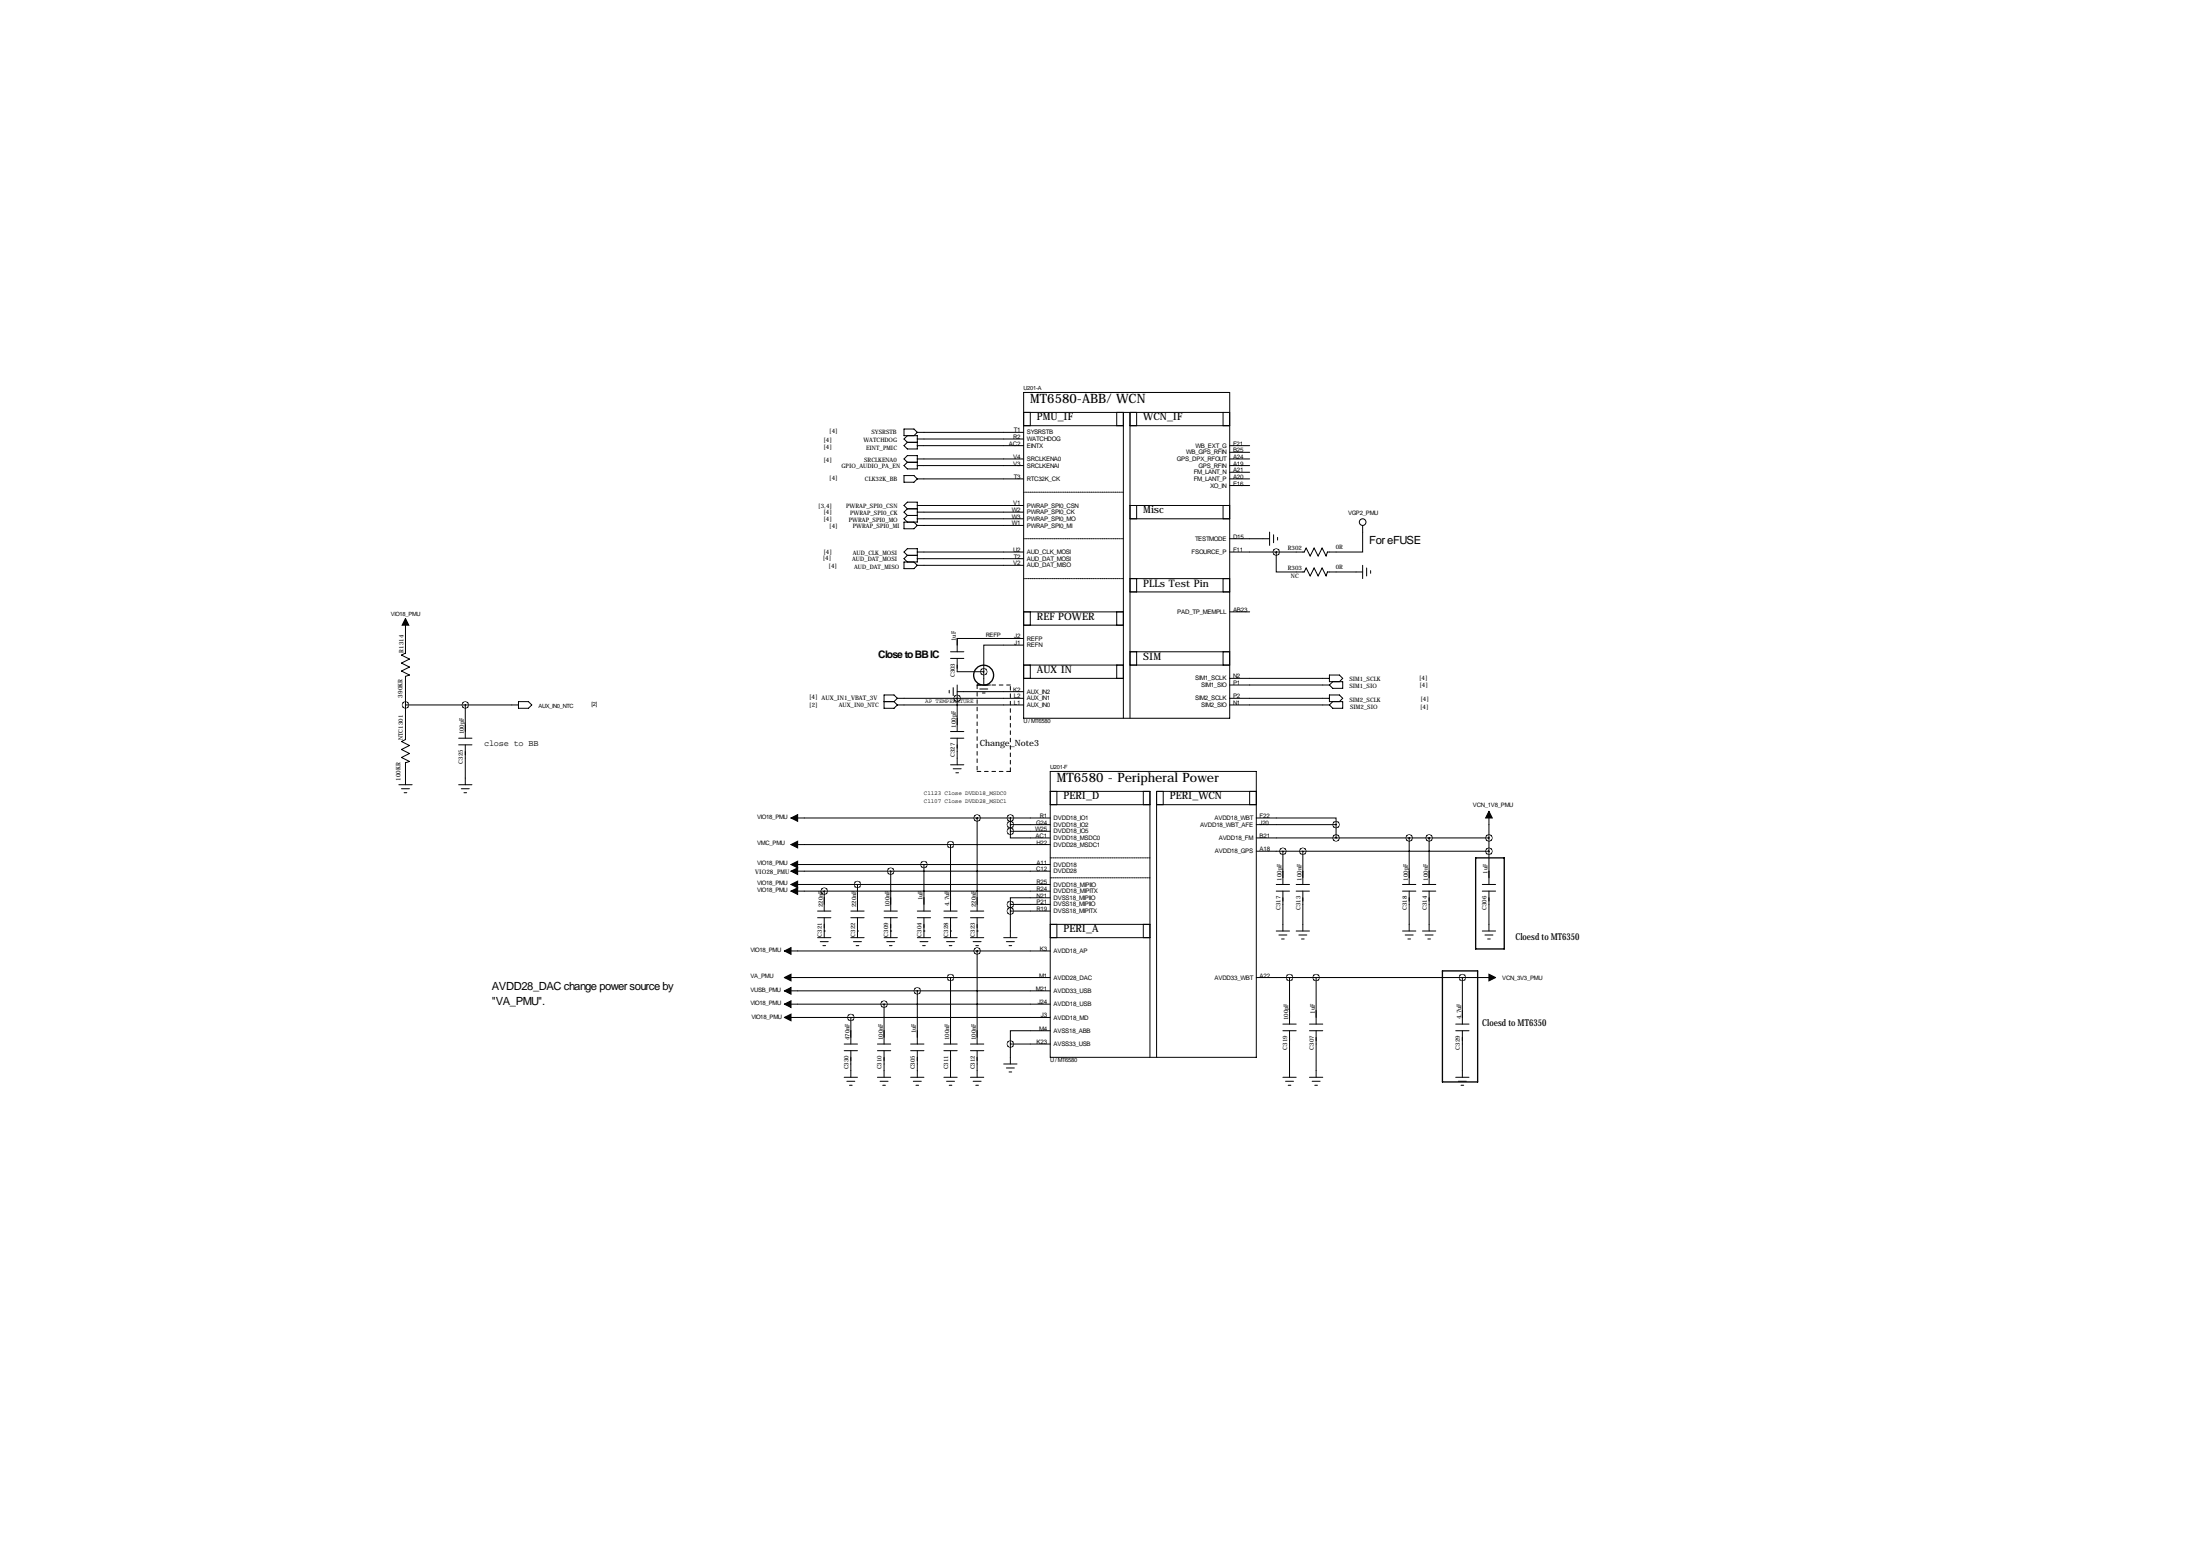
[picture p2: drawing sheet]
<svg xmlns="http://www.w3.org/2000/svg" width="841mm" height="594mm" viewBox="0 0 841 594" stroke-linecap="round" stroke-linejoin="round" font-family="sans-serif">
<g fill="none" stroke="#000" stroke-width=".51">
<path d="M563.9 327.7h10.9v34.8h-10.9zM551.2 370.9h13.4v42.4h-13.4z"/>
<circle cx="375.9" cy="257.9" r="3.8"/>
</g>
<path d="M373.4 261.7v33M386.1 261.7h-12.7M373.4 294.7h12.7M386.1 294.7v-33" fill="none" stroke="#000" stroke-width=".38" stroke-dasharray="1.4 1.4"/>
<g fill="none" stroke="#000" stroke-width=".38">
<path d="M391.2 149.9h78.7v124.5h-78.7zM391.2 157.6h78.7M393.7 157.6v5M426.7 157.6v5M429.3 157.6v116.8M431.8 157.6v116.8M434.3 157.6v5M467.4 157.6v5M345.4 175.3l1.3-1.2h3.8v5h-3.8l-1.3-1.2 1.3-1.3zM346.7 166.4l-1.3 1.3 1.3 1.3M346.7 169h3.8M346.7 176.6h3.8"/>
<path d="M350.5 165.2h40.7M350.5 167.7h40.7M350.5 175.3h40.7M350.5 177.9h40.7M350.5 170.3h40.7M350.5 165.2l-1.3-1.3h-3.8v2.5h5.1v5.1h-3.8l-1.3-1.2 1.3-1.3M350.5 165.2l-1.3 1.2M391.2 162.6h38.1M431.8 162.6h38.1M469.9 175.3h7.6M469.9 177.9h7.6M469.9 172.8h7.6"/>
<path d="M469.9 170.3h7.6M345.4 181.7h3.8l1.3 1.3-1.3 1.2h-3.8zM346.7 194.4l-1.3-1.3 1.3-1.3h3.8v7.7h-5.1v2.5h3.8l1.3-1.3M346.7 194.4h3.8M346.7 194.4l-1.3 1.3 1.3 1.2M346.7 196.9h3.8M346.7 196.9l-1.3 1.3 1.3 1.3M349.2 199.5l1.3 1.2M350.5 193.1h40.7M350.5 198.2h40.7M350.5 183h40.7M350.5 195.7h40.7"/>
<path d="M431.8 193.1h38.1M431.8 198.2h38.1M434.3 193.1v5.1M467.4 193.1v5.1M469.9 183h7.6M469.9 180.4h7.6M469.9 185.5h7.6M346.7 212.2l-1.3-1.3 1.3-1.3h3.8v5.1h-5.1v2.5h3.8l1.3-1.2M346.7 212.2h3.8M346.7 212.2l-1.3 1.2 1.3 1.3M349.2 214.7l1.3 1.3M350.5 200.7h40.7"/>
<path d="M350.5 210.9h40.7M350.5 213.4h40.7M350.5 216h40.7M469.9 205.8h15.2M485.1 203.3v5.1M486.7 204.3v3M487.7 210.9v7.6h10.6l.8-1.5 1.5 3 1.6-3 1.5 3 1.5-3 1.5 3 .5-1.5h13.5M488.2 205.3v1M520.7 200.7v10.2h-13.5l-.5 1.5-1.5-3-1.5 3-1.5-3-1.6 3-1.5-3-.8 1.5h-28.4M520.7 216v5.1M522.2 217v3M523.7 218v1"/>
<path d="M154.9 236.3v13.2l-1.5 .8 3.1 1.5-3.1 1.5 3.1 1.5-3.1 1.6 3.1 1.5-1.6 .5v24.1l-1.5 .8 3.1 1.5-3.1 1.5 3.1 1.6-3.1 1.5 3.1 1.5-1.6 .5v8.4M391.2 233.8h38.1M391.2 238.8h38.1M393.7 233.8v5M426.7 233.8v5M431.8 226.1h38.1M431.8 221.1h38.1M434.3 221.1v5M467.4 221.1v5M469.9 233.8h7.6M363.2 249h5.1M363.2 251.5h5.1"/>
<path d="M365.8 251.5v5.1h10.1M375.9 256.6v5.1M391.2 246.5h-15.3v10.1M391.2 259.2h38.1M391.2 254.1h38.1M391.2 243.9h-25.4v5.1M393.7 254.1v5.1M426.7 254.1v5.1M431.8 254.1h38.1M431.8 249h38.1M434.3 249v5.1M467.4 249v5.1"/>
<path d="M469.9 259.2h38.1M154.9 269.3h43.2M177.8 269.3v12.7M198.1 268h3.8l1.3 1.3-1.3 1.3h-3.8zM337.8 268h3.8M341.6 268l1.3 1.3M342.9 266.8h48.3M342.9 269.3h48.3M342.9 266.8l-1.3-1.3h-3.8v5.1h3.8l1.3-1.3M342.9 266.8l-1.3 1.2M362.7 263.7v1M363.2 279.5h5.1"/>
<path d="M364.2 262.7v3.1M365.8 264.2h25.4M365.8 261.7v17.8M373.4 261.7h5.1M374.4 263.2h3M375.4 264.7h1M469.9 266.8h38.1M469.9 269.3h38.1M469.9 261.7h38.1M509.3 260.4l-1.3 1.3M509.3 268l-1.3 1.3M511.8 268l1.3-1.2-1.3-1.3h-3.8v2.5h5.1v2.6h-3.8l-1.3-1.3"/>
<path d="M511.8 260.4l1.3-1.2-1.3-1.3h-3.8v2.5h5.1v2.6h-3.8l-1.3-1.3M152.4 299.8h5.1M175.3 284.6h5M175.3 282h5M175.3 299.8h5M177.8 284.6v15.2M363.2 282h5.1M363.2 292.2h5.1M364.2 293.7h3.1M365.3 295.2h1M365.8 282v10.2M401.3 294.7h78.8v109.2h-78.8z"/>
<path d="M153.4 301.3h3.1M154.4 302.8h1M176.3 301.3h3M177.3 302.8h1M302.3 312.5h99M373.4 312.5v35.6M386.1 317.6v2.5h15.2M386.1 315h15.2M386.1 317.6h15.2M386.1 312.5v5.1M401.3 302.3h38.1v101.6M401.3 307.4h38.1"/>
<path d="M403.9 302.3v5.1M436.9 302.3v5.1M442 307.4h38.1M444.5 302.3v5.1M477.5 302.3v5.1M480.1 312.5h30.4v2.5M480.1 302.3h-38.1v101.6M480.1 315h30.4M510.5 315v5.1M569 310v27.9M302.3 337.9h99M302.3 330.3h99"/>
<path d="M302.3 332.8h99M302.3 322.7h99M327.7 337.9v10.2M340.4 332.8v15.3M353.1 330.3v17.8M363.2 322.7v25.4M480.1 320.1h88.9M480.1 325.2h88.9M487.7 337.9h5.1M490.2 325.2v12.7M495.3 337.9h5.1M497.8 325.2v12.7"/>
<path d="M535.9 337.9h5.1M538.5 320.1v17.8M543.6 337.9h5M546.1 320.1v17.8M566.4 337.9h5.1M302.3 340.4h99M312.4 350.6h5.1M312.4 348.1h5.1M312.4 358.2h5.1M313.4 359.7h3.1M315 355.7h.1M315 340.4v7.7"/>
<path d="M315 350.6v7.6M325.1 350.6h5.1M325.1 348.1h5.1M325.1 358.2h5.1M326.1 359.7h3.1M327.7 355.7h.1M327.7 350.6v7.6M337.8 350.6h5.1M337.8 348.1h5.1M337.8 358.2h5.1M338.8 359.7h3.1M340.4 355.7h.1"/>
<path d="M340.4 350.6v7.6M350.5 350.6h5.1M350.5 348.1h5.1M350.5 358.2h5.1M351.5 359.7h3.1M353.1 355.7h.1M353.1 350.6v7.6M360.7 350.6h5.1M360.7 348.1h5.1M360.7 358.2h5.1M361.7 359.7h3M363.2 355.7h.1"/>
<path d="M363.2 350.6v7.6M370.8 350.6h5.1M370.8 348.1h5.1M370.8 358.2h5.1M371.9 359.7h3M373.4 355.7h.1M373.4 350.6v7.6M383.5 358.2h5.1M384.6 359.7h3M386.1 348.1h15.2M386.1 345.5h15.2M386.1 345.5v12.7"/>
<path d="M401.3 343h-15.2v2.5M401.3 353.1h38.1M401.3 358.2h38.1M403.9 353.1v5.1M436.9 353.1v5.1M487.7 340.4h5.1M487.7 355.7h5.1M488.7 357.2h3M489.7 358.7h1M490.2 340.4v15.3M495.3 340.4h5.1M495.3 355.7h5.1"/>
<path d="M496.3 357.2h3.1M497.3 358.7h1M497.8 340.4v15.3M535.9 340.4h5.1M535.9 355.7h5.1M537 357.2h3M538 358.7h1M538.5 340.4v15.3M543.6 340.4h5M543.6 355.7h5M544.6 357.2h3M545.6 358.7h1"/>
<path d="M546.1 340.4v15.3M566.4 340.4h5.1M566.4 355.7h5.1M567.4 357.2h3.1M568.5 358.7h1M569 340.4v15.3M299.7 373.5h101.6M299.7 378.5h101.6M299.7 363.3h101.6M314.5 361.3h1M327.2 361.3h1M339.9 361.3h1"/>
<path d="M350.5 378.5v20.4M352.6 361.3h1M362.7 361.3h1M363.2 373.5v25.4M372.9 361.3h1M373.4 363.3v35.6M385.6 361.3h1M480.1 373.5h91.4M492.8 373.5v17.7M502.9 373.5v17.7M558.8 373.5v17.7M299.7 383.6h101.6"/>
<path d="M299.7 388.7h101.6M322.6 398.9h5.1M325.1 388.7v10.2M335.3 398.9h5.1M337.8 383.6v15.3M348 398.9h5.1M360.7 398.9h5.1M370.8 398.9h5.1M386.1 398.9h15.2M386.1 398.9v7.6M401.3 393.8h-15.2v5.1M490.2 393.8h5.1"/>
<path d="M490.2 391.2h5.1M492.8 393.8v17.8M500.4 393.8h5.1M500.4 391.2h5.1M502.9 393.8v17.8M556.3 393.8h5M556.3 391.2h5M558.8 393.8v17.8M322.6 401.4h5.1M322.6 411.6h5.1M323.6 413.1h3M324.6 414.6h1"/>
<path d="M325.1 401.4v10.2M335.3 401.4h5.1M335.3 411.6h5.1M336.3 413.1h3M337.3 414.6h1M337.8 401.4v10.2M348 401.4h5.1M348 411.6h5.1M349 413.1h3M350 414.6h1M350.5 401.4v10.2M360.7 401.4h5.1"/>
<path d="M360.7 411.6h5.1M361.7 413.1h3M362.7 414.6h1M363.2 401.4v10.2M370.8 401.4h5.1M370.8 411.6h5.1M371.9 413.1h3M372.9 414.6h1M373.4 401.4v10.2M383.5 406.5h5.1M384.6 408h3M385.6 409.5h1"/>
<path d="M490.2 411.6h5.1M491.2 413.1h3.1M492.3 414.6h1M500.4 411.6h5.1M501.4 413.1h3M502.4 414.6h1M556.3 411.6h5M557.3 413.1h3M558.3 414.6h1"/>
<circle cx="520.7" cy="199.5" r="1.27"/>
</g>
<path d="M429.3 188h-38.1M429.3 205.8h-38.1M429.3 221.1h-38.1M439.4 327.7h-38.1M439.4 335.4h-38.1" fill="none" stroke="#000" stroke-width=".38" stroke-dasharray=".4 .4"/>
<g fill="#000" stroke="#000" stroke-width=".38">
<path d="M154.9 236.3l1.3 2.5h-2.5zM302.3 312.5l2.5-1.3v2.6zM569 310l1.2 2.5h-2.5zM302.3 330.3l2.5-1.3v2.5zM302.3 337.9l2.5-1.3v2.6zM302.3 322.7l2.5-1.3v2.5zM302.3 332.8l2.5-1.3v2.6zM302.3 340.4l2.5-1.2v2.5zM299.7 363.3l2.6-1.3v2.6zM299.7 373.5l2.6-1.3v2.5zM299.7 378.5l2.6-1.2v2.5zM569 372.2l2.5 1.3-2.5 1.2z"/>
<path d="M299.7 383.6l2.6-1.3v2.6zM299.7 388.7l2.6-1.3v2.6z"/>
</g>
<path d="M373.3 363.3a.1 .1 0 0 0 .2 0 .1 .1 0 0 0-.2 0zM510.4 315a.1 .1 0 0 0 .2 0 .1 .1 0 0 0-.2 0zM490.1 325.2a.1 .1 0 0 0 .2 0 .1 .1 0 0 0-.2 0zM497.7 325.2a.1 .1 0 0 0 .2 0 .1 .1 0 0 0-.2 0zM538.4 320.1a.1 .1 0 0 0 .2 0 .1 .1 0 0 0-.2 0zM546 320.1a.1 .1 0 0 0 .2 0 .1 .1 0 0 0-.2 0zM510.4 320.1a.1 .1 0 0 0 .2 0 .1 .1 0 0 0-.2 0zM568.9 325.2a.1 .1 0 0 0 .2 0 .1 .1 0 0 0-.2 0zM568.9 320.1a.1 .1 0 0 0 .2 0 .1 .1 0 0 0-.2 0zM363.1 322.7a.1 .1 0 0 0 .2 0 .1 .1 0 0 0-.2 0zM492.7 373.5a.1 .1 0 0 0 .2 0 .1 .1 0 0 0-.2 0zM558.7 373.5a.1 .1 0 0 0 .2 0 .1 .1 0 0 0-.2 0zM502.8 373.5a.1 .1 0 0 0 .2 0 .1 .1 0 0 0-.2 0zM375.8 256.6a.1 .1 0 0 0 .2 0 .1 .1 0 0 0-.2 0zM350.4 378.5a.1 .1 0 0 0 .2 0 .1 .1 0 0 0-.2 0zM363.1 373.5a.1 .1 0 0 0 .2 0 .1 .1 0 0 0-.2 0zM386 312.5a.1 .1 0 0 0 .2 0 .1 .1 0 0 0-.2 0zM373.3 312.5a.1 .1 0 0 0 .2 0 .1 .1 0 0 0-.2 0zM386 315a.1 .1 0 0 0 .2 0 .1 .1 0 0 0-.2 0zM386 317.6a.1 .1 0 0 0 .2 0 .1 .1 0 0 0-.2 0zM325 388.7a.1 .1 0 0 0 .2 0 .1 .1 0 0 0-.2 0zM314.9 340.4a.1 .1 0 0 0 .2 0 .1 .1 0 0 0-.2 0zM327.6 337.9a.1 .1 0 0 0 .2 0 .1 .1 0 0 0-.2 0zM337.7 383.6a.1 .1 0 0 0 .2 0 .1 .1 0 0 0-.2 0zM353 330.3a.1 .1 0 0 0 .2 0 .1 .1 0 0 0-.2 0zM386 398.9a.1 .1 0 0 0 .2 0 .1 .1 0 0 0-.2 0zM386 345.5a.1 .1 0 0 0 .2 0 .1 .1 0 0 0-.2 0zM386 348.1a.1 .1 0 0 0 .2 0 .1 .1 0 0 0-.2 0zM487.6 210.9a.1 .1 0 0 0 .2 0 .1 .1 0 0 0-.2 0zM177.7 269.3a.1 .1 0 0 0 .2 0 .1 .1 0 0 0-.2 0zM154.8 269.3a.1 .1 0 0 0 .2 0 .1 .1 0 0 0-.2 0zM340.3 332.8a.1 .1 0 0 0 .2 0 .1 .1 0 0 0-.2 0zM365.7 266.8a.1 .1 0 0 0 .2 0 .1 .1 0 0 0-.2 0z" fill="#000" stroke="#000" stroke-width="2.5"/>
<g font-size="4.9">
<text x="393.7" y="154">MT6580-ABB/ WCN</text>
<text x="403.9" y="298.8">MT6580 - Peripheral Power</text>
</g>
<g font-size="4.3">
<text x="523.2" y="207.8">For eFUSE</text>
<text x="188" y="378">AVDD28_DAC change power source by</text>
<text x="188" y="383.9">&quot;VA_PMU&quot;.</text>
</g>
<g font-size="4">
<text x="396.2" y="160.6">PMU_IF</text>
<text x="436.9" y="160.6">WCN_IF</text>
<text x="436.9" y="196.2">Misc</text>
<text x="436.9" y="224.1">PLLs Test Pin</text>
<text x="396.2" y="236.8">REF POWER</text>
<text x="335.5" y="251.5">Close to BB IC</text>
<text x="396.2" y="257.1">AUX IN</text>
<text x="436.9" y="252">SIM</text>
<text x="406.4" y="305.4">PERI_D</text>
<text x="447" y="305.4">PERI_WCN</text>
<text x="406.4" y="356.2">PERI_A</text>
</g>
<g font-size="3.6">
<text x="579.1" y="359">Cloesd to MT6350</text>
<text x="566.4" y="392">Cloesd to MT6350</text>
</g>
<g font-size="3.3">
<text x="185" y="285.1">close to BB</text>
<text x="374.4" y="285.1">Change_Note3</text>
</g>
<g font-size="2.4">
<text x="387.2" y="167.7">R2</text>
<text x="387.4" y="165.2">T1</text>
<text x="392.4" y="166">SYSRSTB</text>
<text x="385.5" y="170.3">AC2</text>
<text x="392.4" y="168.5">WATCHDOG</text>
<text x="392.4" y="171">EINTX</text>
<text x="453.3" y="173.6">WB_GPS_RFIN</text>
<text x="456.8" y="171">WB_EXT_G</text>
<text x="471.2" y="172.8">B25</text>
<text x="471.2" y="170.3">F21</text>
<text x="387.2" y="175.3">V4</text>
<text x="387.2" y="177.9">V3</text>
<text x="392.4" y="176.1">SRCLKENA0</text>
<text x="392.4" y="178.7">SRCLKENAI</text>
<text x="449.7" y="176.1">GPS_DPX_RFOUT</text>
<text x="458" y="178.7">GPS_RFIN</text>
<text x="471.2" y="177.9">A19</text>
<text x="471.2" y="175.3">A24</text>
<text x="387.4" y="183">T3</text>
<text x="392.4" y="183.7">RTC32K_CK</text>
<text x="456.1" y="183.7">FM_LANT_P</text>
<text x="456.1" y="181.2">FM_LANT_N</text>
<text x="471.2" y="183">A20</text>
<text x="471.2" y="180.4">A21</text>
<text x="471.2" y="185.5">E16</text>
<text x="462.4" y="186.3">XO_IN</text>
<text x="386.6" y="195.7">W2</text>
<text x="387.2" y="193.1">V1</text>
<text x="392.4" y="193.9">PWRAP_SPI0_CSN</text>
<text x="392.4" y="196.4">PWRAP_SPI0_CK</text>
<text x="386.6" y="198.2">W3</text>
<text x="386.6" y="200.7">W1</text>
<text x="392.4" y="199">PWRAP_SPI0_MO</text>
<text x="392.4" y="201.5">PWRAP_SPI0_MI</text>
<text x="456.7" y="206.6">TESTMODE</text>
<text x="471.2" y="205.8">D15</text>
<text x="387.2" y="210.9">U2</text>
<text x="387.2" y="216">V2</text>
<text x="387.4" y="213.4">T2</text>
<text x="392.4" y="211.7">AUD_CLK_MOSI</text>
<text x="392.4" y="214.2">AUD_DAT_MOSI</text>
<text x="455.3" y="211.7">FSOURCE_P</text>
<text x="471.2" y="210.9">F11</text>
<text x="392.4" y="216.8">AUD_DAT_MISO</text>
<text x="471.2" y="233.8">AB23</text>
<text x="449.9" y="234.5">PAD_TP_MEMPLL</text>
<text x="387.6" y="243.9">J2</text>
<text x="392.4" y="244.7">REFP</text>
<text x="387.6" y="246.5">J1</text>
<text x="392.4" y="247.2">REFN</text>
<text x="456.7" y="259.9">SIM1_SCLK</text>
<text x="459" y="262.5">SIM1_SIO</text>
<text x="471.2" y="261.7">P1</text>
<text x="471.2" y="259.2">N2</text>
<text x="153.8" y="266.5" transform="rotate(-90 153.8 266.5)">390KR</text>
<text x="309.2" y="266.9">[4] AUX_IN1_VBAT_3V</text>
<text x="387.2" y="264.2">K2</text>
<text x="387.4" y="266.8">L2</text>
<text x="387.4" y="269.3">L1</text>
<text x="392.4" y="265">AUX_IN2</text>
<text x="392.4" y="267.6">AUX_IN1</text>
<text x="456.7" y="267.6">SIM2_SCLK</text>
<text x="471.2" y="269.3">N1</text>
<text x="471.2" y="266.8">P2</text>
<text x="392.4" y="270.1">AUX_IN0</text>
<text x="459" y="270.1">SIM2_SIO</text>
<text x="153" y="298.2" transform="rotate(-90 153 298.2)">100KR</text>
<text x="395.6" y="317.6">W25</text>
<text x="396" y="315">G24</text>
<text x="397.3" y="312.5">R1</text>
<text x="402.6" y="313.3">DVDD18_IO1</text>
<text x="402.6" y="315.8">DVDD18_IO2</text>
<text x="458.5" y="315.8">AVDD18_WBT_AFE</text>
<text x="464.1" y="313.3">AVDD18_WBT</text>
<text x="481.3" y="312.5">F22</text>
<text x="481.3" y="315">J20</text>
<text x="395.7" y="320.1">AC1</text>
<text x="396.1" y="322.7">H22</text>
<text x="402.6" y="320.9">DVDD18_MSDC0</text>
<text x="402.6" y="323.4">DVDD28_MSDC1</text>
<text x="402.6" y="318.4">DVDD18_IO5</text>
<text x="465.7" y="320.9">AVDD18_FM</text>
<text x="481.3" y="320.1">B21</text>
<text x="464.3" y="326">AVDD18_GPS</text>
<text x="481.3" y="325.2">A18</text>
<text x="288.6" y="333.8">VIO28_PMU</text>
<text x="396" y="332.8">C12</text>
<text x="396.1" y="330.3">A11</text>
<text x="402.6" y="331.1">DVDD18</text>
<text x="402.6" y="333.6">DVDD28</text>
<text x="396.1" y="337.9">R25</text>
<text x="396.1" y="340.4">R24</text>
<text x="402.6" y="338.7">DVDD18_MIPIIO</text>
<text x="402.6" y="341.2">DVDD18_MIPITX</text>
<text x="396.1" y="343">N21</text>
<text x="396.1" y="345.5">P21</text>
<text x="402.6" y="343.8">DVSS18_MIPIIO</text>
<text x="402.6" y="346.3">DVSS18_MIPIIO</text>
<text x="396.1" y="348.1">R19</text>
<text x="402.6" y="348.8">DVSS18_MIPITX</text>
<text x="397.3" y="363.3">K3</text>
<text x="402.6" y="364.1">AVDD18_AP</text>
<text x="397.1" y="373.5">M1</text>
<text x="402.6" y="374.2">AVDD28_DAC</text>
<text x="464.1" y="374.2">AVDD33_WBT</text>
<text x="481.3" y="373.5">A22</text>
<text x="395.8" y="378.5">M21</text>
<text x="396.5" y="383.6">J24</text>
<text x="402.6" y="379.3">AVDD33_USB</text>
<text x="397.7" y="388.7">J3</text>
<text x="402.6" y="384.4">AVDD18_USB</text>
<text x="402.6" y="389.5">AVDD18_MD</text>
<text x="502.4" y="387.3" transform="rotate(-90 502.4 387.3)">1uF</text>
<text x="397.1" y="393.8">M4</text>
<text x="402.6" y="394.6">AVSS18_ABB</text>
<text x="396.1" y="398.9">K23</text>
<text x="402.6" y="399.6">AVSS33_USB</text>
</g>
<g font-size="2.3">
<text x="316.9" y="165.5">[4]</text>
<text x="333" y="165.9">SYSRSTB</text>
<text x="314.7" y="168.8">[4]</text>
<text x="314.7" y="171.6">[4]</text>
<text x="329.9" y="169">WATCHDOG</text>
<text x="331" y="171.8">EINT_PMIC</text>
<text x="314.7" y="176.4">[4]</text>
<text x="321.6" y="178.9">GPIO_AUDIO_PA_EN</text>
<text x="330.2" y="176.3">SRCLKENA0</text>
<text x="316.9" y="183.5">[4]</text>
<text x="330.5" y="183.7">CLK32K_BB</text>
<text x="312.7" y="194">[3,4]</text>
<text x="314.7" y="196.5">[4]</text>
<text x="323.3" y="194.1">PWRAP_SPI0_CSN</text>
<text x="324.9" y="196.9">PWRAP_SPI0_CK</text>
<text x="515.1" y="196.7">VGP2_PMU</text>
<text x="314.7" y="199">[4]</text>
<text x="316.9" y="201.8">[4]</text>
<text x="324.4" y="199.5">PWRAP_SPI0_MO</text>
<text x="325.9" y="201.7">PWRAP_SPI0_MI</text>
<text x="510.4" y="209.7">0R</text>
<text x="314.5" y="214">[4]</text>
<text x="314.7" y="211.5">[4]</text>
<text x="325.6" y="214.4">AUD_DAT_MOSI</text>
<text x="325.9" y="211.9">AUD_CLK_MOSI</text>
<text x="492.1" y="210.1">R302</text>
<text x="316.6" y="216.8">[4]</text>
<text x="326.4" y="217.2">AUD_DAT_MISO</text>
<text x="492.1" y="217.7">R303</text>
<text x="493.3" y="220.6">NC</text>
<text x="510.4" y="217.3">0R</text>
<text x="365.3" y="244.9" transform="rotate(-90 365.3 244.9)">1uF</text>
<text x="376.7" y="243.4">REFP</text>
<text x="154.2" y="249.3" transform="rotate(-90 154.2 249.3)">R1314</text>
<text x="364.8" y="258.7" transform="rotate(-90 364.8 258.7)">C303</text>
<text x="515.6" y="260.2">SIM1_SCLK</text>
<text x="515.6" y="263">SIM1_SIO</text>
<text x="542.3" y="259.7">[4]</text>
<text x="542.4" y="262.5">[4]</text>
<text x="309.3" y="269.9">[2]</text>
<text x="353.6" y="268.5">AP TEMPERATURE</text>
<text x="515.6" y="268">SIM2_SCLK</text>
<text x="542.8" y="267.9">[4]</text>
<text x="320.5" y="270.1">AUX_IN0_NTC</text>
<text x="515.9" y="270.8">SIM2_SIO</text>
<text x="542.7" y="270.7">[4]</text>
<text x="177.3" y="280.6" transform="rotate(-90 177.3 280.6)">100pF</text>
<text x="365.3" y="278.1" transform="rotate(-90 365.3 278.1)">100pF</text>
<text x="153.9" y="282.8" transform="rotate(-90 153.9 282.8)">NTC1301</text>
<text x="176.9" y="291.7" transform="rotate(-90 176.9 291.7)">C325</text>
<text x="364.8" y="289.2" transform="rotate(-90 364.8 289.2)">C327</text>
<text x="353.1" y="303.9">C1123 Close DVDD18_MSDC0</text>
<text x="353.1" y="306.8">C1107 Close DVDD28_MSDC1</text>
<text x="562.9" y="308.4">VCN_1V8_PMU</text>
<text x="289.3" y="312.7">VIO18_PMU</text>
<text x="289.3" y="322.9">VMC_PMU</text>
<text x="289.3" y="330.5">VIO18_PMU</text>
<text x="568.5" y="333.8" transform="rotate(-90 568.5 333.8)">1uF</text>
<text x="289.3" y="340.7">VIO18_PMU</text>
<text x="289.3" y="338.1">VIO18_PMU</text>
<text x="489.7" y="336.5" transform="rotate(-90 489.7 336.5)">100pF</text>
<text x="497.3" y="336.5" transform="rotate(-90 497.3 336.5)">100nF</text>
<text x="538" y="336.5" transform="rotate(-90 538 336.5)">100pF</text>
<text x="545.6" y="336.5" transform="rotate(-90 545.6 336.5)">100nF</text>
<text x="314.5" y="346.6" transform="rotate(-90 314.5 346.6)">220nF</text>
<text x="327.2" y="346.6" transform="rotate(-90 327.2 346.6)">220nF</text>
<text x="339.9" y="346.6" transform="rotate(-90 339.9 346.6)">100nF</text>
<text x="352.6" y="344" transform="rotate(-90 352.6 344)">1uF</text>
<text x="362.7" y="346.1" transform="rotate(-90 362.7 346.1)">4.7uF</text>
<text x="372.9" y="346.6" transform="rotate(-90 372.9 346.6)">220nF</text>
<text x="489.3" y="347.6" transform="rotate(-90 489.3 347.6)">C317</text>
<text x="496.9" y="347.6" transform="rotate(-90 496.9 347.6)">C313</text>
<text x="537.6" y="347.6" transform="rotate(-90 537.6 347.6)">C318</text>
<text x="545.2" y="347.6" transform="rotate(-90 545.2 347.6)">C314</text>
<text x="568" y="347.6" transform="rotate(-90 568 347.6)">C306</text>
<text x="314" y="357.8" transform="rotate(-90 314 357.8)">C321</text>
<text x="326.7" y="357.8" transform="rotate(-90 326.7 357.8)">C322</text>
<text x="339.4" y="357.8" transform="rotate(-90 339.4 357.8)">C309</text>
<text x="352.1" y="357.8" transform="rotate(-90 352.1 357.8)">C304</text>
<text x="362.3" y="357.8" transform="rotate(-90 362.3 357.8)">C328</text>
<text x="372.5" y="357.8" transform="rotate(-90 372.5 357.8)">C323</text>
<text x="286.8" y="363.5">VIO18_PMU</text>
<text x="286.8" y="373.7">VA_PMU</text>
<text x="574" y="374.2">VCN_3V3_PMU</text>
<text x="286.8" y="378.8">VUSB_PMU</text>
<text x="286.8" y="383.9">VIO18_PMU</text>
<text x="287.1" y="389.2">VIO18_PMU</text>
<text x="492.3" y="389.8" transform="rotate(-90 492.3 389.8)">100pF</text>
<text x="558.3" y="389.3" transform="rotate(-90 558.3 389.3)">4.7uF</text>
<text x="350" y="394.8" transform="rotate(-90 350 394.8)">1uF</text>
<text x="324.6" y="397.4" transform="rotate(-90 324.6 397.4)">470nF</text>
<text x="337.3" y="397.4" transform="rotate(-90 337.3 397.4)">100nF</text>
<text x="362.7" y="397.4" transform="rotate(-90 362.7 397.4)">100nF</text>
<text x="372.9" y="397.4" transform="rotate(-90 372.9 397.4)">100nF</text>
<text x="491.8" y="401" transform="rotate(-90 491.8 401)">C319</text>
<text x="502" y="401" transform="rotate(-90 502 401)">C307</text>
<text x="557.9" y="401" transform="rotate(-90 557.9 401)">C329</text>
<text x="324.2" y="408.6" transform="rotate(-90 324.2 408.6)">C330</text>
<text x="336.9" y="408.6" transform="rotate(-90 336.9 408.6)">C310</text>
<text x="349.6" y="408.6" transform="rotate(-90 349.6 408.6)">C305</text>
<text x="362.3" y="408.6" transform="rotate(-90 362.3 408.6)">C311</text>
<text x="372.5" y="408.6" transform="rotate(-90 372.5 408.6)">C312</text>
</g>
<g font-size="2.2">
<text x="391.2" y="149.2">U201-A</text>
<text x="149.4" y="235.3">VIO18_PMU</text>
<text x="226.1" y="269.8">[2]</text>
<text x="205.7" y="270.3">AUX_IN0_NTC</text>
<text x="391.2" y="276.2">U / MT6580</text>
<text x="401.3" y="293.9">U201-F</text>
<text x="401.3" y="405.7">U / MT6580</text>
</g>
</svg>
